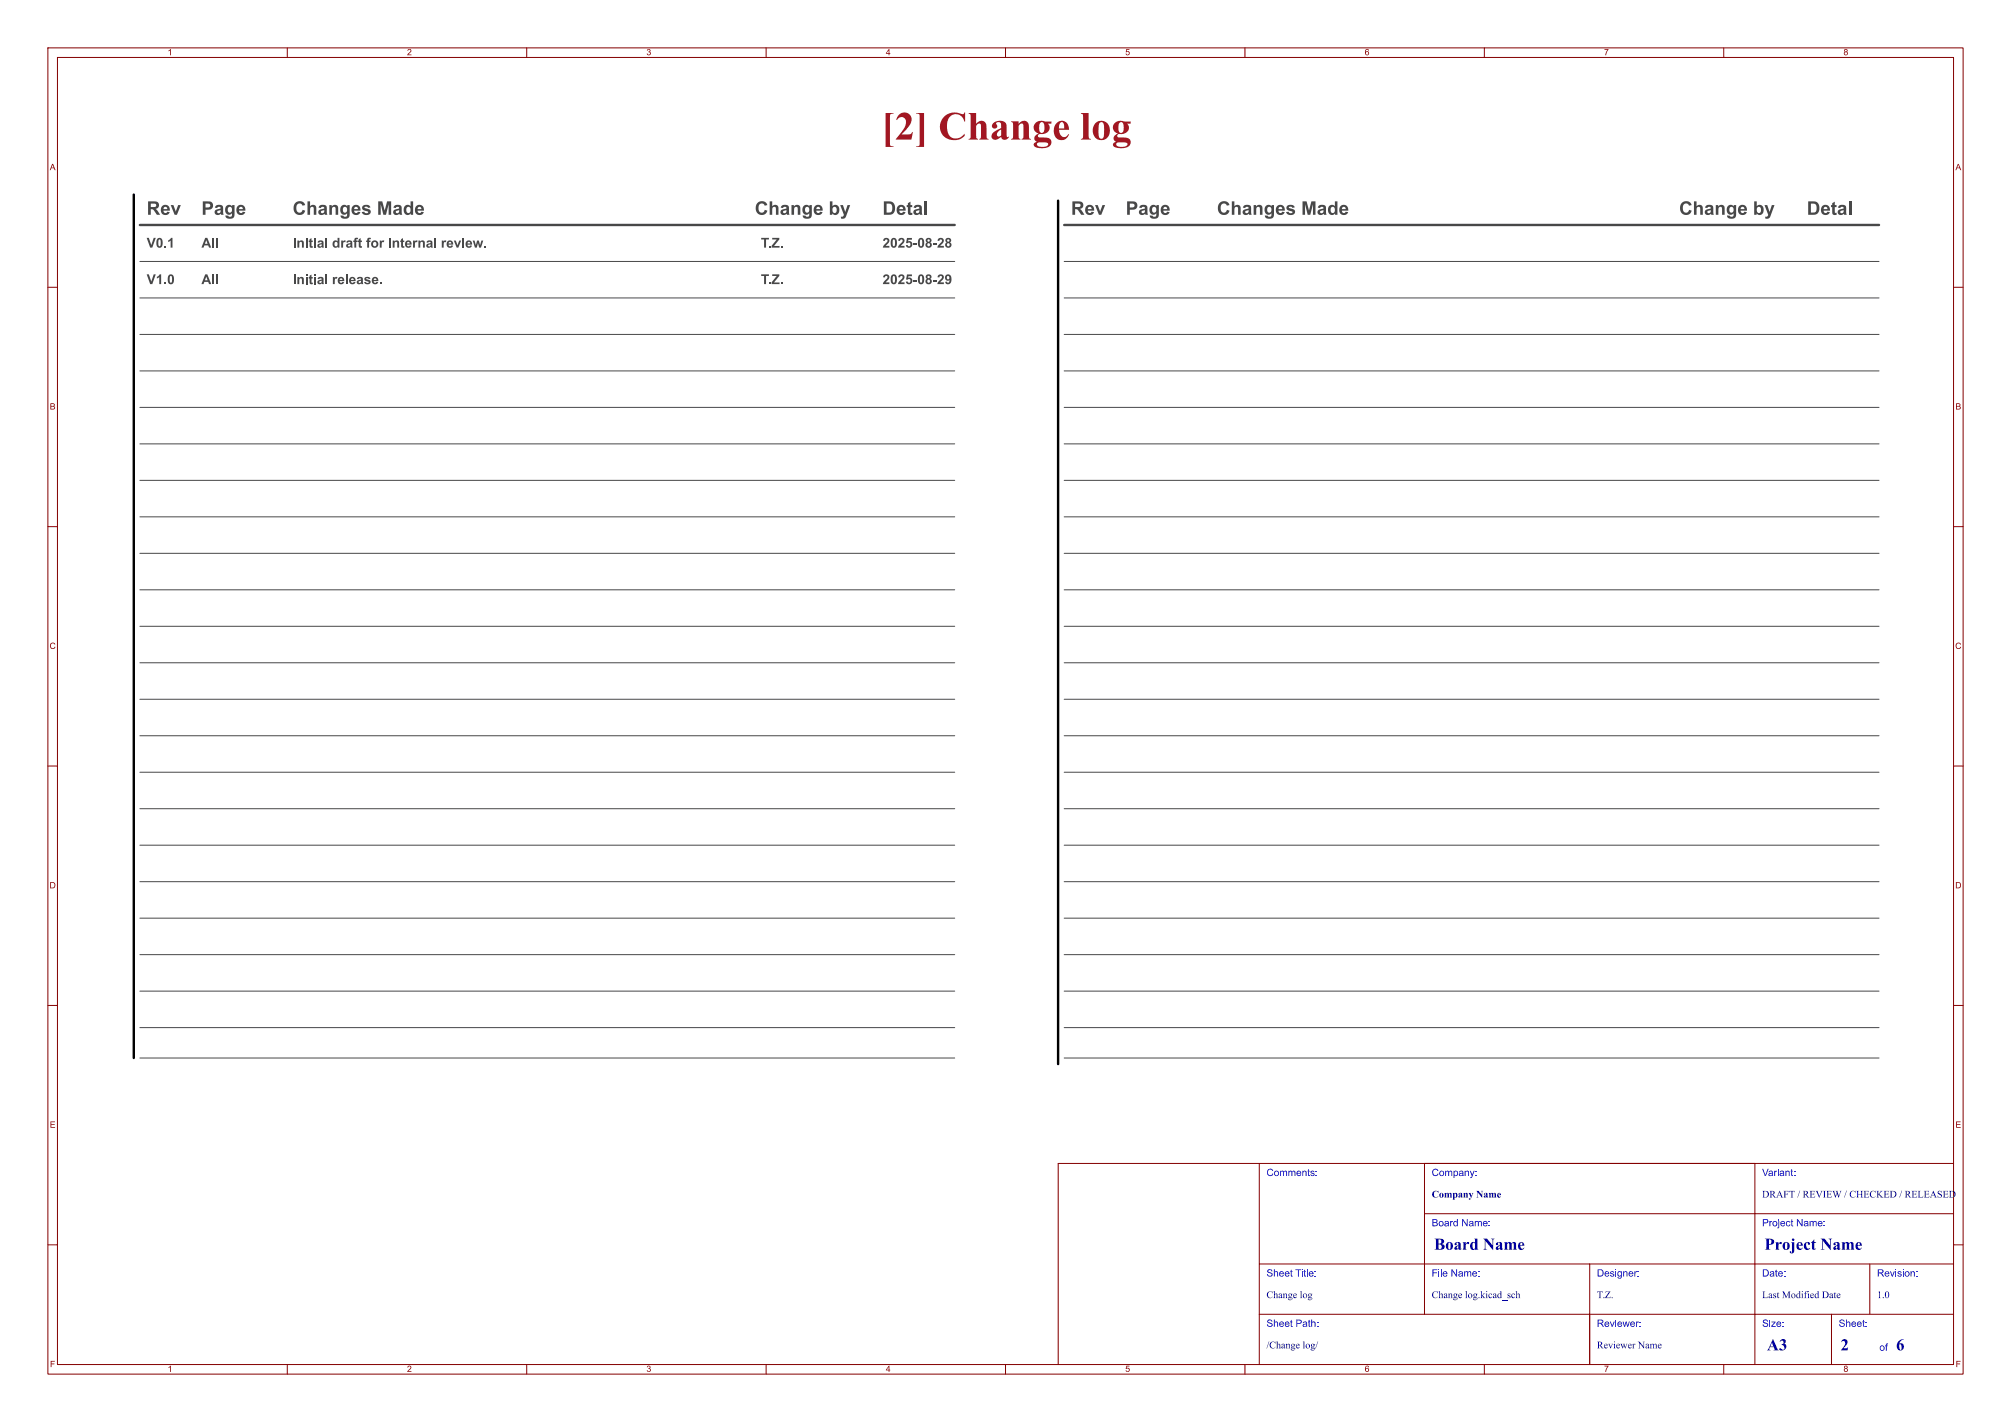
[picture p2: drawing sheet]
<svg xmlns="http://www.w3.org/2000/svg" width="420mm" height="297mm" viewBox="0 0 420 297" stroke-linecap="round" stroke-linejoin="round" font-family="sans-serif">
<g fill="none" stroke="#840000" stroke-width=".21">
<path d="M10 10h400v277h-400zM12 12h396v273h-396zM60 10v2M110 10v2M160 10v2M210 10v2M260 10v2M310 10v2M360 10v2M10 60h2M408 60h2M10 110h2"/>
<path d="M408 110h2M10 160h2M408 160h2M10 210h2M408 210h2M263 243v42M297.5 253.5h110.5M297.5 243v31.5M366.5 243v42M408 243h-187v42M10 260h2M263 274.5h145"/>
<path d="M263 264h145M332 264v21M382.5 274.5v10.5M390.5 264v10.5M408 260h2M60 285v2M110 285v2M160 285v2M210 285v2M260 285v2M310 285v2M360 285v2"/>
</g>
<g fill="none" stroke="#484848" stroke-width=".21">
<path d="M29.2 54.6h170.2M222.2 54.6h170.2M29.2 69.9h170.2M29.2 62.2h170.2M29.2 77.5h170.2M222.2 69.9h170.2M222.2 62.2h170.2M222.2 77.5h170.2M29.2 85.1h170.2M29.2 92.7h170.2M222.2 85.1h170.2M222.2 92.7h170.2"/>
<path d="M29.2 115.6h170.2M29.2 108h170.2M29.2 100.3h170.2M222.2 115.6h170.2M222.2 108h170.2M222.2 100.3h170.2M29.2 123.2h170.2M29.2 130.8h170.2M29.2 138.4h170.2M222.2 123.2h170.2M222.2 130.8h170.2M222.2 138.4h170.2"/>
<path d="M29.2 146.1h170.2M29.2 153.7h170.2M222.2 146.1h170.2M222.2 153.7h170.2M29.2 176.5h170.2M29.2 168.9h170.2M29.2 161.3h170.2M222.2 176.5h170.2M222.2 168.9h170.2M222.2 161.3h170.2M29.2 184.2h170.2M29.2 191.8h170.2"/>
<path d="M29.2 199.4h170.2M222.2 184.2h170.2M222.2 191.8h170.2M222.2 199.4h170.2M29.2 207h170.2M29.2 214.6h170.2M222.2 207h170.2M222.2 214.6h170.2M29.2 221h170.2M222.2 221h170.2"/>
</g>
<path d="M27.9 40.6v180.4M221 41.9v180.3" fill="none" stroke="#000" stroke-width=".5"/>
<path d="M29.2 47h170.2M222.2 47h170.2" fill="none" stroke="#484848" stroke-width=".5"/>
<g fill="#484848">
<path d="M159 49.7h1.6v.3h-.6v1.7h-.4v-1.7h-.6z"/>
<path d="M160.5 51.3h.4v.4h-.4z"/>
<path d="M161.3 49.7h1.5v.3l-1.2 1.4h1.2v.3h-1.6v-.4l1-1.3h-.9z"/>
<path d="M163.1 51.3h.4v.4h-.4z"/>
<path d="M235.4 42.1h.9a.92 .92 0 0 1 1.1 .3 .92 .92 0 0 1 0 1.1l-.5 .3h-.9v1.1h-.6v-1.6h1.2a.4 .4 0 0 0 .4-.4 .4 .4 0 0 0-.5-.4h-.5v.8h-.6z"/>
<path d="M224 42.1h1.2a.81 .81 0 0 1 1 .5 .81 .81 0 0 1-.7 1l1 1.3h-.7l-.7-1.1-.5-.1h-.1v1.2h-.5v-1.7h1.3a.35 .35 0 0 0 .4-.3 .35 .35 0 0 0-.3-.4h-.9v.7h-.5z"/>
<path d="M351.2 42.4a1.23 1.23 0 0 1 2.1 .4l-.6 .2a.69 .69 0 0 0-.9-.5 .69 .69 0 0 0-.4 .9 .69 .69 0 0 0 .5 1 .69 .69 0 0 0 .9-.6l.5 .2a1.28 1.28 0 0 1-1.6 .8 1.28 1.28 0 0 1-.8-1.6z"/>
<path d="M353.8 42.1h.5v1a.73 .73 0 0 1 .9-.3 .73 .73 0 0 1 .4 .9v1.2h-.5v-1.4a.38 .38 0 0 0-.4-.3 .38 .38 0 0 0-.4 .4v1.3h-.5z"/>
<path d="M366.4 42.1h.5v1a.89 .89 0 0 1 1.1-.1 .89 .89 0 0 1 .3 1.1 .8 .8 0 0 1-.5 .8 .8 .8 0 0 1-.9-.3v.3h-.5v-1.1h.5a.48 .48 0 0 0 .4 .7 .48 .48 0 0 0 .5-.6 .48 .48 0 0 0-.4-.7 .48 .48 0 0 0-.5 .6h-.5z"/>
<path d="M377.6 42.1h1.1a1.46 1.46 0 0 1 1.3 1 1.46 1.46 0 0 1-.6 1.6l-1.8 .2v-.5h.6a.97 .97 0 0 0 1.2-.6 .97 .97 0 0 0-.6-1.3h-.6v1.9h-.6z"/>
<path d="M380.6 43.1a.97 .97 0 0 1 1.1-.2 .97 .97 0 0 1 .5 1.1h-1.4a.41 .41 0 0 0 .3 .5 .41 .41 0 0 0 .5-.3l.6 .1a.98 .98 0 0 1-1.3 .6 .98 .98 0 0 1-.6-1.2h1.4a.41 .41 0 0 0-.4-.5 .41 .41 0 0 0-.4 .5h-.6z"/>
<path d="M382.6 42.4l.6-.3v.7h.4v.5h-.4v.8v.3h.4v.4a.61 .61 0 0 1-.7 0 .61 .61 0 0 1-.3-.7v-.8h-.2v-.5h.2z"/>
<path d="M384 43a.88 .88 0 0 1 1-.3 .88 .88 0 0 1 .6 .9l.1 1.3h-.5l-.1-.3a.71 .71 0 0 1-.8 .3 .71 .71 0 0 1-.5-.6h.5a.42 .42 0 0 0 .6 .2 .42 .42 0 0 0 .1-.6l-.6 .2-.1 .2h-.5a.67 .67 0 0 1 .7-.6l.5-.2a.36 .36 0 0 0-.3-.4 .36 .36 0 0 0-.4 .4l-.5-.1z"/>
<path d="M386.1 42.1h.5v2.8h-.5z"/>
<path d="M184.6 57.5a.7 .7 0 0 1 1.1 .1 .7 .7 0 0 1-.4 1l-.3 .4h.7v.3h-1.3l.2-.5a1.22 1.22 0 0 0 .7-1l-.1-.1a.28 .28 0 0 0-.3 0 .28 .28 0 0 0-.1 .2h-.4z"/>
<path d="M186.3 57.4a.73 .73 0 0 1 .9 .1 .73 .73 0 0 1 .1 .8 .71 .71 0 0 1-.2 .9 .71 .71 0 0 1-.9 0l-.2-.9h.4l.1 .5a.21 .21 0 0 0 .2 .3 .21 .21 0 0 0 .2-.3l-.1-1.1h-.3l-.1 .6h-.4z"/>
<path d="M187.7 57.5a.7 .7 0 0 1 1.1 .1 .7 .7 0 0 1-.4 1l-.3 .4h.8v.3h-1.4l.3-.5a1.22 1.22 0 0 0 .7-1l-.1-.1a.28 .28 0 0 0-.3 0 .28 .28 0 0 0-.1 .2h-.4z"/>
<path d="M189.4 57.3h1.1v.4h-.8v.3a.69 .69 0 0 1 .8 .5 .69 .69 0 0 1-.5 .9 .69 .69 0 0 1-.8-.6l.4 .1a.35 .35 0 0 0 .5 0 .35 .35 0 0 0-.1-.6 .35 .35 0 0 0-.5 .1h-.3z"/>
<path d="M190.8 58.4h.8v.4h-.8z"/>
<path d="M192 57.4a.73 .73 0 0 1 .8 .1 .73 .73 0 0 1 .2 .8 .71 .71 0 0 1-.2 .9 .71 .71 0 0 1-.9 0l-.2-.9h.4v.5a.21 .21 0 0 0 .2 .3 .21 .21 0 0 0 .3-.3l-.1-1.1h-.3l-.1 .6h-.4z"/>
<path d="M193.5 57.4a.57 .57 0 0 1 .9 0 .57 .57 0 0 1-.1 .8 .64 .64 0 0 1-.1 1.2 .64 .64 0 0 1-.9-.7h.4a.29 .29 0 0 0 .4 .3 .29 .29 0 0 0 0-.5 .29 .29 0 0 0-.4 .2h-.4l.1-.2a.3 .3 0 0 0 .1-.3 .3 .3 0 0 0-.2-.3h.4a.25 .25 0 0 0 .3 .2 .25 .25 0 0 0 .1-.4 .25 .25 0 0 0-.4 .1l-.4 .1z"/>
<path d="M194.9 58.4h.8v.4h-.8z"/>
<path d="M195.9 57.5a.7 .7 0 0 1 1.2 .1 .7 .7 0 0 1-.4 1l-.4 .4h.8v.3h-1.3l.2-.5a1.22 1.22 0 0 0 .7-1l-.1-.1a.28 .28 0 0 0-.3 0 .28 .28 0 0 0-.1 .2h-.4z"/>
<path d="M197.5 57.5a.75 .75 0 0 1 1 0 .75 .75 0 0 1 .2 .8 .73 .73 0 0 1-.3 1 .73 .73 0 0 1-1-.3v-.1l.4-.1v.2a.28 .28 0 0 0 .4 0 .28 .28 0 0 0 .1-.3v-.2a.57 .57 0 0 1-.6 .1 .57 .57 0 0 1-.3-.6h.3a.31 .31 0 0 0 .4 .3 .31 .31 0 0 0 .1-.5 .27 .27 0 0 0-.3-.2 .27 .27 0 0 0-.2 .4h-.3z"/>
<path d="M159 57.3h1.6v.3h-.6v1.7h-.4v-1.7h-.6z"/>
<path d="M160.5 59h.4v.3h-.4z"/>
<path d="M161.3 57.3h1.5v.3l-1.2 1.4h1.2v.3h-1.6v-.3l1-1.4h-.9z"/>
<path d="M163.1 59h.4v.3h-.4z"/>
<path d="M184.6 49.9a.7 .7 0 0 1 1.1 .1 .7 .7 0 0 1-.4 1l-.3 .4h.7v.3h-1.3l.2-.5a1.22 1.22 0 0 0 .7-1l-.1-.2a.28 .28 0 0 0-.3 0 .28 .28 0 0 0-.1 .3h-.4z"/>
<path d="M186.3 49.8a.73 .73 0 0 1 .9 .1 .73 .73 0 0 1 .1 .8 .71 .71 0 0 1-.2 .9 .71 .71 0 0 1-.9-.1l-.2-.8h.4l.1 .5a.21 .21 0 0 0 .2 .2 .21 .21 0 0 0 .2-.2l-.1-1.1h-.3l-.1 .6h-.4z"/>
<path d="M187.7 49.9a.7 .7 0 0 1 1.1 .1 .7 .7 0 0 1-.4 1l-.3 .4h.8v.3h-1.4l.3-.5a1.22 1.22 0 0 0 .7-1l-.1-.2a.28 .28 0 0 0-.3 0 .28 .28 0 0 0-.1 .3h-.4z"/>
<path d="M189.4 49.7h1.1v.4h-.8v.3a.69 .69 0 0 1 .8 .5 .69 .69 0 0 1-.5 .8 .69 .69 0 0 1-.8-.5h.4a.35 .35 0 0 0 .5 0 .35 .35 0 0 0-.1-.5 .35 .35 0 0 0-.5 .1h-.3z"/>
<path d="M190.8 50.8h.8v.4h-.8z"/>
<path d="M192 49.8a.73 .73 0 0 1 .8 .1 .73 .73 0 0 1 .2 .8 .71 .71 0 0 1-.2 .9 .71 .71 0 0 1-.9-.1l-.2-.8h.4v.5a.21 .21 0 0 0 .2 .2 .21 .21 0 0 0 .3-.2l-.1-1.1h-.3l-.1 .6h-.4z"/>
<path d="M193.5 49.8a.57 .57 0 0 1 .9 0 .57 .57 0 0 1-.1 .8 .64 .64 0 0 1-.1 1.1 .64 .64 0 0 1-.9-.6h.4a.29 .29 0 0 0 .4 .3 .29 .29 0 0 0 0-.5 .29 .29 0 0 0-.4 .1l-.4 .1 .1-.3a.3 .3 0 0 0 .1-.2 .3 .3 0 0 0-.2-.3l.4-.1a.25 .25 0 0 0 .3 .2 .25 .25 0 0 0 .1-.4 .25 .25 0 0 0-.4 .2h-.4z"/>
<path d="M194.9 50.8h.8v.4h-.8z"/>
<path d="M195.9 49.9a.7 .7 0 0 1 1.2 .1 .7 .7 0 0 1-.4 1l-.4 .4h.8v.3h-1.3l.2-.5a1.22 1.22 0 0 0 .7-1l-.1-.2a.28 .28 0 0 0-.3 0 .28 .28 0 0 0-.1 .3h-.4z"/>
<path d="M197.6 49.8a.57 .57 0 0 1 .9 0 .57 .57 0 0 1-.1 .8 .64 .64 0 0 1-.1 1.1 .64 .64 0 0 1-.9-.6h.4a.29 .29 0 0 0 .4 .3 .29 .29 0 0 0 0-.5 .29 .29 0 0 0-.4 .1l-.4 .1 .1-.3a.3 .3 0 0 0 .1-.2 .3 .3 0 0 0-.2-.3l.4-.1a.25 .25 0 0 0 .4 .2 .25 .25 0 0 0 0-.4 .25 .25 0 0 0-.4 .2h-.4z"/>
<path d="M184.6 42.1h1a1.46 1.46 0 0 1 1.3 1 1.46 1.46 0 0 1-.6 1.6l-1.7 .2v-.5h.6a.97 .97 0 0 0 1.2-.6 .97 .97 0 0 0-.7-1.3h-.5v1.9h-.6z"/>
<path d="M187.5 43.1a.97 .97 0 0 1 1.2-.2 .97 .97 0 0 1 .4 1.1h-1.3a.41 .41 0 0 0 .3 .5 .41 .41 0 0 0 .5-.3l.5 .1a.98 .98 0 0 1-1.2 .6 .98 .98 0 0 1-.6-1.2h1.3a.41 .41 0 0 0-.4-.5 .41 .41 0 0 0-.4 .5h-.5z"/>
<path d="M189.6 42.4l.5-.3v.7h.4v.5h-.4v.8l.1 .3h.3l.1 .4a.61 .61 0 0 1-.8 0 .61 .61 0 0 1-.2-.7v-.8h-.2v-.5h.2z"/>
<path d="M191 43a.88 .88 0 0 1 .9-.3 .88 .88 0 0 1 .6 .9l.1 1.3h-.5l-.1-.3a.71 .71 0 0 1-.7 .3 .71 .71 0 0 1-.5-.6h.5a.42 .42 0 0 0 .6 .2 .42 .42 0 0 0 .1-.6l-.6 .2-.1 .2h-.5a.67 .67 0 0 1 .7-.6l.5-.2a.36 .36 0 0 0-.3-.4 .36 .36 0 0 0-.4 .4l-.5-.1z"/>
<path d="M193.1 42.1h.5v2.8h-.5z"/>
<path d="M158.2 42.4a1.23 1.23 0 0 1 2.1 .4l-.6 .2a.69 .69 0 0 0-.9-.5 .69 .69 0 0 0-.4 .9 .69 .69 0 0 0 .4 1 .69 .69 0 0 0 .9-.6l.6 .2a1.28 1.28 0 0 1-1.7 .8 1.28 1.28 0 0 1-.8-1.6z"/>
<path d="M160.7 42.1h.6v1a.73 .73 0 0 1 .9-.3 .73 .73 0 0 1 .4 .9v1.2h-.6v-1.4a.38 .38 0 0 0-.4-.3 .38 .38 0 0 0-.3 .4v1.3h-.6z"/>
<path d="M173.3 42.1h.6v1a.89 .89 0 0 1 1.1-.1 .89 .89 0 0 1 .3 1.1 .8 .8 0 0 1-.6 .8 .8 .8 0 0 1-.9-.3v.3h-.5v-1.1h.5a.48 .48 0 0 0 .5 .7 .48 .48 0 0 0 .4-.6 .48 .48 0 0 0-.4-.7 .48 .48 0 0 0-.5 .6h-.5z"/>
</g>
<path d="M61.5 57.3v2" fill="none" stroke="#484848" stroke-width=".41"/>
<g fill="#484848">
<path d="M63.8 57.3h.4v.4h-.4z"/>
<path d="M64.7 57.6l.3-.3v.6h.3v.3h-.3l.1 .8h.2v.4a.42 .42 0 0 1-.5-.1 .42 .42 0 0 1-.1-.5v-.6h-.2z"/>
<path d="M65.6 57.3h.4v.4h-.4z"/>
</g>
<path d="M68.2 57.3v2M72.4 57.3v2" fill="none" stroke="#484848" stroke-width=".39"/>
<path d="M42.9 57.3h.4l.8 2h-.4l-.2-.4h-.8l-.2 .4h-.4l.3-.8h1l-.3-.7-.3 .7h-.4z" fill="#484848"/>
<path d="M44.5 57.3v2M45.3 57.3v2" fill="none" stroke="#484848" stroke-width=".39"/>
<g fill="#484848">
<path d="M42.4 42.1h.9a.92 .92 0 0 1 1 .3 .92 .92 0 0 1 0 1.1l-.4 .3h-1v1.1h-.5v-1.6h1.1a.4 .4 0 0 0 .4-.4 .4 .4 0 0 0-.4-.4h-.6v.8h-.5z"/>
<path d="M61.7 42.4a1.23 1.23 0 0 1 2 .4l-.5 .2a.69 .69 0 0 0-.9-.5 .69 .69 0 0 0-.4 .9 .69 .69 0 0 0 .4 1 .69 .69 0 0 0 .9-.6l.5 .2a1.28 1.28 0 0 1-1.6 .8 1.28 1.28 0 0 1-.8-1.6z"/>
<path d="M64.2 42.1h.6v1a.73 .73 0 0 1 .9-.3 .73 .73 0 0 1 .4 .9v1.2h-.6v-1.4a.38 .38 0 0 0-.4-.3 .38 .38 0 0 0-.3 .4v1.3h-.6z"/>
<path d="M79 42.1h.8l.5 1.9 .5-1.9h.9v2.8h-.5v-2.2l-.6 2.2h-.5l-.6-2.2v2.2h-.5z"/>
<path d="M84.5 43a.79 .79 0 0 1 1.2 .1v-1h.6v2.8h-.5v-.3a.84 .84 0 0 1-1.1 .2 .84 .84 0 0 1-.4-1h.5a.48 .48 0 0 0 .5 .7 .48 .48 0 0 0 .4-.6 .48 .48 0 0 0-.4-.7 .48 .48 0 0 0-.5 .6h-.5z"/>
</g>
<path d="M61.5 49.7v2" fill="none" stroke="#484848" stroke-width=".41"/>
<g fill="#484848">
<path d="M63.8 49.7h.4v.3h-.4z"/>
<path d="M64.7 50l.3-.3v.5h.3v.4h-.3l.1 .8h.2v.3a.42 .42 0 0 1-.5 0 .42 .42 0 0 1-.1-.5v-.6h-.2z"/>
<path d="M65.6 49.7h.4v.3h-.4z"/>
</g>
<path d="M68.2 49.7v2" fill="none" stroke="#484848" stroke-width=".39"/>
<g fill="#484848">
<path d="M69.6 50.4a.57 .57 0 0 1 .9 0v-.7h.4v2h-.4v-.2a.61 .61 0 0 1-.7 .2 .61 .61 0 0 1-.3-.7h.3a.38 .38 0 0 0 .5 .5 .38 .38 0 0 0 .2-.7 .33 .33 0 0 0-.4-.3 .33 .33 0 0 0-.3 .5h-.3z"/>
<path d="M74.1 49.7h.7l-.1 .3h-.3v.2h.3v.3h-.3v1.2h-.4v-1.2h-.2v-.3h.2z"/>
<path d="M74.9 50l.4-.3v.5h.3v.4h-.3v.8h.3l-.1 .3a.42 .42 0 0 1-.5 0 .42 .42 0 0 1-.1-.5v-.6h-.2z"/>
<path d="M76.8 49.7h.7l-.1 .3h-.3v.2h.3v.3h-.3v1.2h-.4v-1.2h-.2v-.3h.2z"/>
<path d="M81.2 49.7h.4v.3h-.4z"/>
<path d="M83.8 50l.4-.3v.5h.2v.4h-.2v.8h.2v.3a.42 .42 0 0 1-.5 0 .42 .42 0 0 1-.1-.5v-.6h-.2z"/>
</g>
<path d="M90.9 49.7v2" fill="none" stroke="#484848" stroke-width=".39"/>
<g fill="#484848">
<path d="M96.5 49.7h.4v.3h-.4z"/>
<path d="M42.9 49.7h.4l.8 2h-.4l-.2-.4h-.8l-.2 .4h-.4l.3-.8h1l-.3-.7-.3 .7h-.4z"/>
</g>
<path d="M44.5 49.7v2M45.3 49.7v2" fill="none" stroke="#484848" stroke-width=".39"/>
<g fill="#484848">
<path d="M30.6 57.3h.5l.5 1.5 .5-1.5h.4l-.7 2h-.4z"/>
<path d="M32.8 57.8l.5-.5h.4v2h-.4v-1.4l-.5 .3z"/>
<path d="M34.3 59h.4v.3h-.4z"/>
<path d="M35.3 57.4a.73 .73 0 0 1 .9 .1 .73 .73 0 0 1 .1 .8 .71 .71 0 0 1-.2 .9 .71 .71 0 0 1-.9 0l-.2-.9h.4l.1 .5a.21 .21 0 0 0 .2 .3 .21 .21 0 0 0 .2-.3l-.1-1.1h-.3l-.1 .6h-.4z"/>
<path d="M30.9 42.1h1.2a.81 .81 0 0 1 1.1 .5 .81 .81 0 0 1-.7 1l.9 1.3h-.6l-.7-1.1-.5-.1h-.1v1.2h-.6v-1.7h1.4a.35 .35 0 0 0 .3-.3 .35 .35 0 0 0-.3-.4h-.8v.7h-.6z"/>
<path d="M30.6 49.7h.5l.5 1.5 .5-1.5h.4l-.7 2h-.4z"/>
<path d="M32.9 49.8a.73 .73 0 0 1 .9 .1 .73 .73 0 0 1 .2 .8 .71 .71 0 0 1-.3 .9 .71 .71 0 0 1-.9-.1l-.1-.8h.4v.5a.21 .21 0 0 0 .2 .2 .21 .21 0 0 0 .2-.2l-.1-1.1h-.3v.6h-.4z"/>
<path d="M34.3 51.3h.4v.4h-.4z"/>
<path d="M35.1 50.2l.6-.5h.3v2h-.4v-1.4l-.5 .3z"/>
<path d="M254.7 42.4a1.23 1.23 0 0 1 2.1 .4l-.6 .2a.69 .69 0 0 0-.9-.5 .69 .69 0 0 0-.4 .9 .69 .69 0 0 0 .5 1 .69 .69 0 0 0 .8-.6l.6 .2a1.28 1.28 0 0 1-1.6 .8 1.28 1.28 0 0 1-.8-1.6z"/>
<path d="M257.3 42.1h.5v1a.73 .73 0 0 1 .9-.3 .73 .73 0 0 1 .4 .9v1.2h-.5v-1.4a.38 .38 0 0 0-.5-.3 .38 .38 0 0 0-.3 .4v1.3h-.5z"/>
<path d="M272 42.1h.9l.5 1.9 .5-1.9h.8v2.8h-.5v-2.2l-.5 2.2h-.6l-.5-2.2v2.2h-.6z"/>
<path d="M277.6 43a.79 .79 0 0 1 1.2 .1v-1h.5v2.8h-.5v-.3a.84 .84 0 0 1-1 .2 .84 .84 0 0 1-.5-1h.6a.48 .48 0 0 0 .4 .7 .48 .48 0 0 0 .5-.6 .48 .48 0 0 0-.4-.7 .48 .48 0 0 0-.5 .6h-.6z"/>
</g>
<text font-size="8.4" fill="#a21622" x="184.1" y="31.3">[2] Changelog</text>
<g font-size="3.9" fill="#484848">
<text x="30.6" y="46.4">Rev</text>
<text x="42.1" y="46.4">Page</text>
<text x="61.1" y="46.4">Changes Made</text>
<text x="157.6" y="46.4">Change by</text>
<text x="223.7" y="46.4">Rev</text>
<text x="235.1" y="46.4">Page</text>
<text x="254.2" y="46.4">Changes Made</text>
<text x="350.7" y="46.4">Change by</text>
</g>
<g font-size="3.5" fill="#00007f">
<text x="299.5" y="261.9">BoardName</text>
<text x="368.5" y="261.9">ProjectName</text>
<text x="369" y="282.9">A3</text>
<text x="384.4" y="282.9">2</text>
<text x="396" y="282.9">6</text>
</g>
<g font-size="2.8" fill="#484848">
<text x="61.1" y="52.9">Initial draft for internal review.</text>
<text x="61.1" y="60.5">Initial release.</text>
</g>
<g font-size="2.1" fill="#00f">
<text x="264.5" y="246.2">Comments:</text>
<text x="299" y="246.2">Company:</text>
<text x="368" y="246.2">Variant:</text>
<text x="299" y="256.7">Board Name:</text>
<text x="368" y="256.7">Project Name:</text>
<text x="264.5" y="267.2">Sheet Title:</text>
<text x="299" y="267.2">File Name:</text>
<text x="333.5" y="267.2">Designer:</text>
<text x="368" y="267.2">Date:</text>
<text x="392" y="267.2">Revision:</text>
<text x="264.5" y="277.7">Sheet Path:</text>
<text x="333.5" y="277.7">Reviewer:</text>
<text x="368" y="277.7">Size:</text>
<text x="384" y="277.7">Sheet:</text>
<text x="392.5" y="282.7">of</text>
</g>
<g font-size="2.1" fill="#00007f">
<text x="299" y="250.7">CompanyName</text>
<text x="368" y="250.7">DRAFT / REVIEW / CHECKED/ RELEASED</text>
<text x="264.5" y="271.7">Changelog</text>
<text x="299" y="271.7">Changelog.kicad_sch</text>
<text x="333.5" y="271.7">T.Z.</text>
<text x="368" y="271.7">LastModified Date</text>
<text x="392" y="271.7">1.0</text>
<text x="264.5" y="282.2">/Changelog/</text>
<text x="333.5" y="282.2">ReviewerName</text>
</g>
<g font-size="1.8" fill="#840000">
<text x="35" y="12">1</text>
<text x="85" y="12">2</text>
<text x="135" y="12">3</text>
<text x="185" y="12">4</text>
<text x="235" y="12">5</text>
<text x="285" y="12">6</text>
<text x="335" y="12">7</text>
<text x="385" y="12">8</text>
<text x="10.4" y="36">A</text>
<text x="408.4" y="36">A</text>
<text x="10.4" y="86">B</text>
<text x="408.4" y="86">B</text>
<text x="10.3" y="136">C</text>
<text x="408.3" y="136">C</text>
<text x="10.3" y="186">D</text>
<text x="408.3" y="186">D</text>
<text x="10.4" y="236">E</text>
<text x="408.4" y="236">E</text>
<text x="10.4" y="286">F</text>
<text x="35" y="287">1</text>
<text x="85" y="287">2</text>
<text x="135" y="287">3</text>
<text x="185" y="287">4</text>
<text x="235" y="287">5</text>
<text x="285" y="287">6</text>
<text x="335" y="287">7</text>
<text x="385" y="287">8</text>
<text x="408.4" y="286">F</text>
</g>
</svg>
